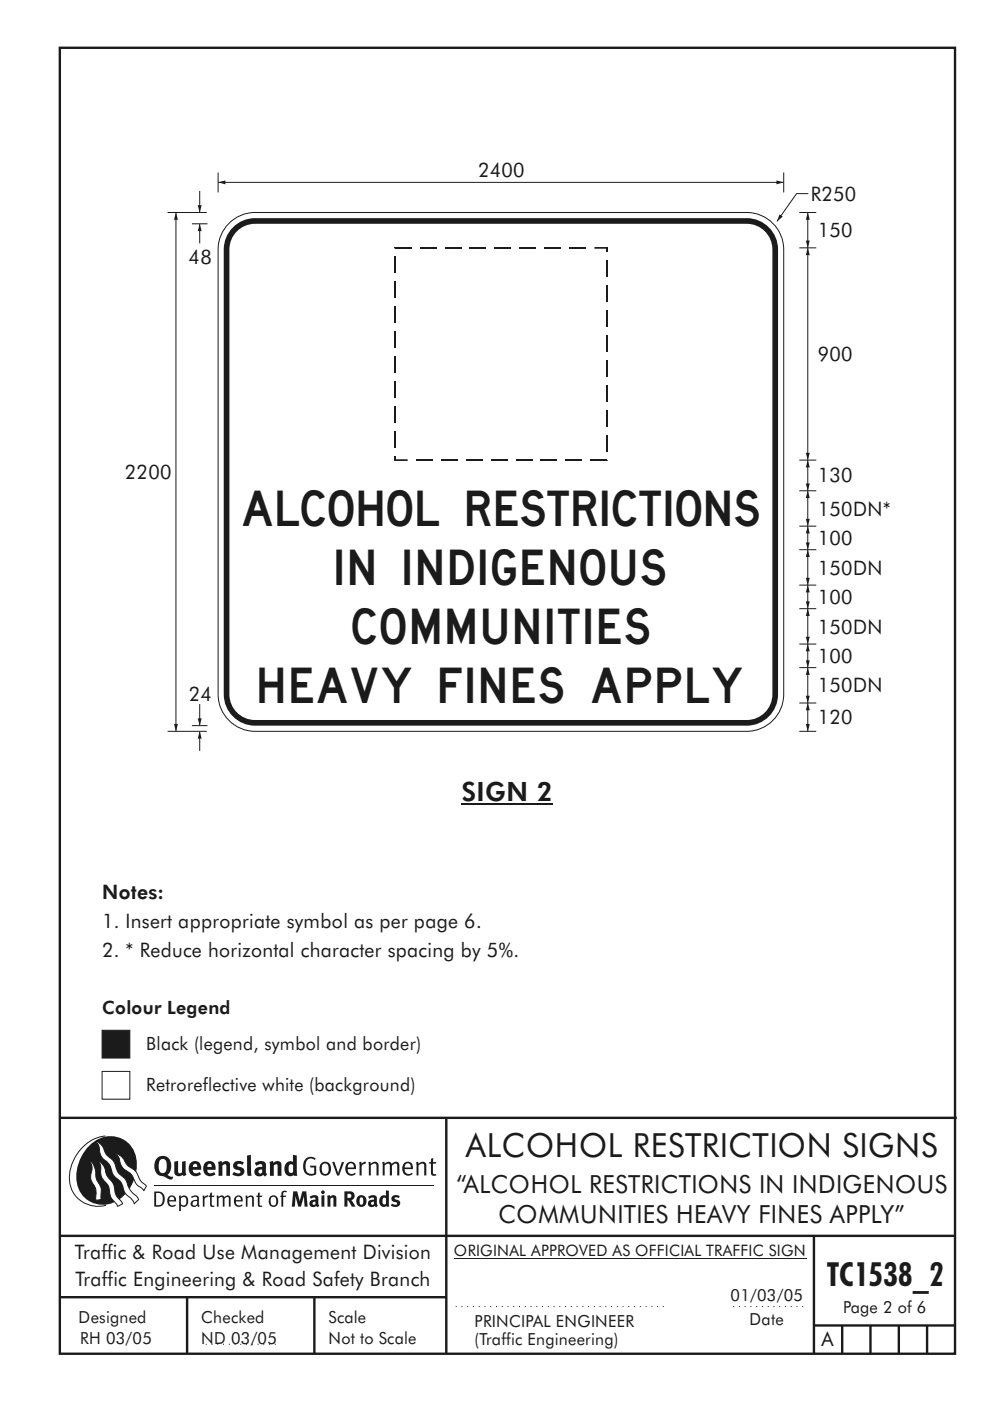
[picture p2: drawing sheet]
<svg xmlns="http://www.w3.org/2000/svg" width="210mm" height="297mm" viewBox="0 0 210 297" stroke-linecap="round" stroke-linejoin="round" font-family="sans-serif">
<g fill="none" stroke="#1f1a17" stroke-width=".51">
<path d="M12.7 10.1h189.9v276.9h-189.9zM12.7 237h190.3M94.7 236.9v50.1M12.7 262h190M12.7 275h82M39.7 275v12M66.7 275v12M172.7 262v25M172.7 281h30M178.7 281v6M184.7 281v6M190.7 281v6"/>
<path d="M196.7 281v6"/>
</g>
<path d="M96.7 277h45M155.6 277h14.9M43.7 285h15" fill="none" stroke="#1f1a17" stroke-width=".21" stroke-dasharray=".2 1" stroke-linecap="butt"/>
<path d="M96.3 266.7h74.7" fill="none" stroke="#1f1a17" stroke-width=".21"/>
<g fill="#1f1a17">
<path d="M64.9 245.6a1.61 1.61 0 0 1 2.1 .1l-.2 .2a1.17 1.17 0 0 0-1.4-.1 1.17 1.17 0 0 0-.6 1.2 1.42 1.42 0 0 0 1.2 1.9l.7-.2v-1.2h-.8l-.1-.4h1.3v1.9a1.82 1.82 0 0 1-2.2-.1 1.82 1.82 0 0 1-.6-2.1l.2-.7z" fill-rule="evenodd"/>
<path d="M68.2 246.6a1.77 1.77 0 0 0 .4 2.6 1.39 1.39 0 0 0 1.4-.5 1.39 1.39 0 0 0 .2-1.5 1.19 1.19 0 0 0-2-.6zM68.5 246.8a.83 .83 0 0 1 1 .1 .83 .83 0 0 1 .2 1 .75 .75 0 0 1-.6 1 .75 .75 0 0 1-.8-.8v-.9z" fill-rule="evenodd"/>
<path d="M70.5 246.4l.4-.1 .8 2.4 .8-2.3h.5l-1.1 2.8h-.4z" fill-rule="evenodd"/>
<path d="M73.6 246.7a1.74 1.74 0 0 0 .5 2.5h.9l.5-.3-.2-.3a.89 .89 0 0 1-1.1 .2 .89 .89 0 0 1-.4-.9h1.7a1.15 1.15 0 0 0-.4-1.4 1.15 1.15 0 0 0-1.5 .2zM74 246.9a.67 .67 0 0 1 .8-.1 .67 .67 0 0 1 .3 .7h-1.3z" fill-rule="evenodd"/>
<path d="M76.2 246.4l.4-.1 .1 .5 .5-.4 .5-.1-.2 .5a.61 .61 0 0 0-.8 .6v1.8h-.4z" fill-rule="evenodd"/>
<path d="M78.1 246.4l.5-.1 .1 .5a.89 .89 0 0 1 .9-.5 .89 .89 0 0 1 .7 .8v2.1h-.4v-2.1l-.1-.3-.3-.1-.8 .4v2.1h-.4z" fill-rule="evenodd"/>
<path d="M81.1 246.4l.4-.1 .1 .4a.83 .83 0 0 1 .8-.4 .83 .83 0 0 1 .7 .5 .86 .86 0 0 1 .9-.5 .86 .86 0 0 1 .7 .8v2.1h-.4l-.1-2.3a.5 .5 0 0 0-.8 0l-.2 .2v2.1h-.5v-2.2l-.4-.3-.7 .4v2.1h-.4z" fill-rule="evenodd"/>
<path d="M85.7 246.7a1.74 1.74 0 0 0 .5 2.5h.9l.5-.3-.2-.3a.89 .89 0 0 1-1.1 .2 .89 .89 0 0 1-.4-.9h1.7a1.15 1.15 0 0 0-.5-1.4 1.15 1.15 0 0 0-1.4 .2zM86 246.9a.67 .67 0 0 1 .9-.1 .67 .67 0 0 1 .3 .7h-1.3z" fill-rule="evenodd"/>
<path d="M88.3 246.4l.4-.1 .1 .5a.89 .89 0 0 1 .9-.5 .89 .89 0 0 1 .7 .8v2.1h-.4v-2.1l-.1-.3-.3-.1-.8 .4v2.1h-.4z" fill-rule="evenodd"/>
<path d="M91.5 245.7l.4-.2v.9h.7l-.2 .3h-.5v2.1l.1 .1h.5l.1 .3a.71 .71 0 0 1-1.2-.5v-2h-.3v-.3h.3z" fill-rule="evenodd"/>
<path d="M37 246.3l.8-.2v2a.46 .46 0 0 0 .2 .7 .46 .46 0 0 0 .6-.3v-2.2l.8-.1v2.3l.2 .6-.6 .3-.2-.3a1.03 1.03 0 0 1-1.2 .2 1.03 1.03 0 0 1-.6-1z" fill-rule="evenodd"/>
<path d="M40.4 246.6a1.64 1.64 0 0 0 0 2.3 1.64 1.64 0 0 0 2.3 .1l-.4-.5a.78 .78 0 0 1-.9 .3 .78 .78 0 0 1-.5-.8h1.8a1.37 1.37 0 0 0-.6-1.6 1.37 1.37 0 0 0-1.7 .2zM41 246.9a.48 .48 0 0 1 .7-.1 .48 .48 0 0 1 .2 .6h-1z" fill-rule="evenodd"/>
<path d="M43.5 246.6a1.65 1.65 0 0 0-.2 2 1.65 1.65 0 0 0 1.9 .7l.5-.3-.3-.5a.78 .78 0 0 1-.9 .3 .78 .78 0 0 1-.5-.8h1.8a1.37 1.37 0 0 0-.6-1.6 1.37 1.37 0 0 0-1.7 .2zM44.1 246.9a.48 .48 0 0 1 .6-.1 .48 .48 0 0 1 .2 .6h-.9z" fill-rule="evenodd"/>
<path d="M46.3 246.4l.7-.3 .1 .4a.95 .95 0 0 1 1-.3 .95 .95 0 0 1 .7 .9v2.2h-.8v-2.3l-.3-.2-.5 .3v2.2h-.8z" fill-rule="evenodd"/>
<path d="M49.7 246.5a1.73 1.73 0 0 1 2-.1l-.2 .6-.6-.2a.42 .42 0 0 0-.6 .3l.2 .2a1.23 1.23 0 0 1 1.4 1 1.47 1.47 0 0 1-2.3 .9l-.3-.1 .3-.6 .7 .3a.47 .47 0 0 0 .7-.3 .87 .87 0 0 0-1-.6l-.4-.2-.1-.4z" fill-rule="evenodd"/>
<path d="M54.1 246.6l.3 .6 .3-.2a.62 .62 0 0 1 .9 0v.4a1.21 1.21 0 0 0-1.3 .3 1.21 1.21 0 0 0-.2 1.4 1.19 1.19 0 0 0 1.7 0l.5 .3 .4-.4-.3-.4v-1.3a.96 .96 0 0 0-1.3-1.1zM55 248.1l.6-.1v.6a.43 .43 0 0 1-.6 .1 .43 .43 0 0 1 0-.6z" fill-rule="evenodd"/>
<path d="M57.2 246.4l.7-.3 .1 .4a.95 .95 0 0 1 1-.3 .95 .95 0 0 1 .7 .9v2.2h-.8v-2.3l-.3-.2-.5 .3v2.2h-.8z" fill-rule="evenodd"/>
<path d="M62.2 244.8v1.6a1.29 1.29 0 0 0-1.4 .1 1.29 1.29 0 0 0-.5 1.3 1.24 1.24 0 0 0 .5 1.4 1.24 1.24 0 0 0 1.5-.1l.1 .2h.7l-.1-4.3zM61.5 246.9h.4l.3 .1v1.5l-.3 .2a.48 .48 0 0 1-.6-.5 1.52 1.52 0 0 1 .2-1.3z" fill-rule="evenodd"/>
<path d="M52.4 245l.8-.2 .2 4.5h-.8l-.1-.2z" fill-rule="evenodd"/>
</g>
<path d="M22.4 240.9a9 9 0 0 0-7.4 10.8 6.2 6.2 0 0 0 7.5 3.9M32.7 251.4h59.4" fill="none" stroke="#1f1a17" stroke-width=".21"/>
<path d="M19.1 242.7a5.7 5.7 0 0 1 6.5-1.4 5.7 5.7 0 0 1 3.4 5.7 8.6 8.6 0 0 1-6.2 8.4 5.7 5.7 0 0 1-6.5-7.1 9.9 9.9 0 0 1 2.8-5.6z" fill-rule="evenodd" fill="#1f1a17"/>
<path d="M24.4 244.6a3.1 3.1 0 0 1 2.3 2.1l.8 .8a3.2 3.2 0 0 1 2 2.3l.4 .7 1.2 1-.6 .9-.2-.3a3.5 3.5 0 0 1-1.9-2 3.8 3.8 0 0 0-2.1-2.2 3.5 3.5 0 0 1-1-2.3zM20.4 242a3.4 3.4 0 0 1 1.9 2.4l.7 .9a3.3 3.3 0 0 1 1.7 2.5 4.4 4.4 0 0 0 1.7 2l.3 .3a6.1 6.1 0 0 0 2.5 3.7l.2 .5-.9 .9a6.1 6.1 0 0 0-1.9-2.2l-.4-.7a3.6 3.6 0 0 0-1.9-2.8l-.6-1.1a3.6 3.6 0 0 0-1.9-2.8 3.7 3.7 0 0 1-.8-2.4zM21 246.2a3.4 3.4 0 0 1 1.5 2.7l.6 .9a3.8 3.8 0 0 1 1.4 3.1l.3 .8 1.2 1.5-1 .6-.5-.8a3.2 3.2 0 0 1-1.3-2.8 4.3 4.3 0 0 0-1.4-2.2 4.7 4.7 0 0 1-.5-2.9zM19.2 246.1a5.1 5.1 0 0 1 1.2 3.7l.3 .7a3.1 3.1 0 0 1 .7 3l.1 .8-1.1 .2-.1-.8a3.5 3.5 0 0 0-.9-3.2 3.6 3.6 0 0 1 .1-2.6z" fill-rule="evenodd" fill="#fff" stroke="#1f1a17" stroke-width=".21"/>
<g fill="#1f1a17">
<path d="M33.4 245.5a2.51 2.51 0 0 0 .4 3.7l.8 .2a2.78 2.78 0 0 0 2 .6l.2-.5h-.6l-.7-.4a2.56 2.56 0 0 0 0-3.8 1.83 1.83 0 0 0-2.1 .2zM34 245.9a.87 .87 0 0 1 1 0 .87 .87 0 0 1 .4 .9v.4a1.17 1.17 0 0 1-.9 1.5h-.3a2.38 2.38 0 0 1-.2-2.8z" fill-rule="evenodd"/>
<path d="M33.1 252.9v2.6a1.12 1.12 0 0 0 1.2-.3 1.12 1.12 0 0 0 .2-1.1l-.1-.6-.3-.4zM32.7 252.6h1.1a1.67 1.67 0 0 1 1.2 1.7 1.67 1.67 0 0 1-1.3 1.5h-1zM36.1 253.9l-.2 .6h1.1a.55 .55 0 0 0-.3-.7 .55 .55 0 0 0-.6 .1zM35.8 253.8a.95 .95 0 0 1 1.2-.2 .95 .95 0 0 1 .4 1.1h-1.5a.72 .72 0 0 0 .4 .8 .72 .72 0 0 0 .9-.1l.1 .2a1.15 1.15 0 0 1-1.5 0 1.15 1.15 0 0 1-.2-1.5zM38.4 254.1v1.2a.7 .7 0 0 0 .9 .1 .7 .7 0 0 0 .2-.9 .61 .61 0 0 0-.4-.7 .61 .61 0 0 0-.7 .3zM38 253.5l.3-.1 .1 .4a.95 .95 0 0 1 1.2-.1 .95 .95 0 0 1 .3 1.1 .92 .92 0 0 1-.5 1 .92 .92 0 0 1-1-.2v1.1l-.4 .1zM40.9 254.9a.5 .5 0 0 0 .2 .7 .5 .5 0 0 0 .7-.3v-.7zM40.5 253.8a1 1 0 0 1 1.7 .2v1.4l.2 .3-.2 .2-.3-.3a.78 .78 0 0 1-1.4-.1 .78 .78 0 0 1 .8-1.1h.5a.58 .58 0 0 0-.3-.7 .58 .58 0 0 0-.7 .3zM43 253.5l.3-.1 .1 .4 .3-.3h.5l-.2 .3a.52 .52 0 0 0-.6 .6v1.4h-.4zM44.6 252.9l.4-.1-.1 .7h.6l-.1 .3h-.5v1.5a.35 .35 0 0 0 .6 .3v.2a.57 .57 0 0 1-.6 .1 .57 .57 0 0 1-.3-.5v-1.6h-.3v-.3h.3zM45.9 253.5l.4-.1 .1 .4 .2-.2a.64 .64 0 0 1 1 .2 .7 .7 0 0 1 .8-.4 .7 .7 0 0 1 .5 .7v1.7h-.4v-1.7l-.2-.3-.7 .3v1.7h-.3v-1.6a.38 .38 0 0 0-.3-.5 .38 .38 0 0 0-.5 .3l-.1 .1v1.7h-.4zM50.2 253.9l-.2 .6h1.1a.55 .55 0 0 0-.2-.7 .55 .55 0 0 0-.7 .1zM49.9 253.8a.95 .95 0 0 1 1.2-.2 .95 .95 0 0 1 .4 1.1h-1.5a.72 .72 0 0 0 .4 .8 .72 .72 0 0 0 .9-.1l.1 .2a1.15 1.15 0 0 1-1.5 0 1.15 1.15 0 0 1-.2-1.5zM52.1 253.5l.3-.1 .1 .4a.72 .72 0 0 1 .8-.4 .72 .72 0 0 1 .6 .7v1.7h-.4v-1.5a.45 .45 0 0 0-.3-.6 .45 .45 0 0 0-.5 .3l-.2 .1v1.7h-.3zM54.7 252.9l.4-.1v.7h.6l-.1 .3h-.5v1.5a.35 .35 0 0 0 .5 .3v.2a.57 .57 0 0 1-.6 .1 .57 .57 0 0 1-.3-.5v-1.6h-.3v-.3h.3zM57.6 253.9l-.2 .7a.65 .65 0 0 0 .3 .9 .65 .65 0 0 0 .8-.3l.1-.1a.93 .93 0 0 0-.7-1.4zM57.3 253.8a1.12 1.12 0 0 1 1.4 0 1.12 1.12 0 0 1 .2 1.4 1.01 1.01 0 0 1-1.2 .7 1.01 1.01 0 0 1-.7-1.2zM59.9 252.6l.5-.2 .5 .2-.2 .2-.3-.1-.3 .2v.6h.6l-.1 .3h-.5v2h-.4v-2h-.2v-.3h.2zM62.2 252.6l-.3 3.2h.7l.1-2.2 .6 2.2h.5l.7-2.2 .1 2.2h.7l-.3-3.2h-.9l-.5 2.1-.5-2.1zM65.7 253.7l.3 .5a.51 .51 0 0 1 .5-.3 .51 .51 0 0 1 .4 .4v.1a.88 .88 0 0 0-1.1 .3 .88 .88 0 0 0 .2 1.1 .9 .9 0 0 0 1.1-.1l.3 .3 .4-.4-.3-.3v-1.1a.87 .87 0 0 0-.4-.8 .87 .87 0 0 0-1 .1zM66.4 254.9l.5-.1v.5l-.1 .1h-.3l-.2-.1zM68.2 253.5v2.3h.6v-2.4zM68.1 252.8a.4 .4 0 0 0 .8 0 .4 .4 0 0 0-.8 0zM69.4 253.5l.1 2.3h.6v-1.7a.33 .33 0 0 1 .4-.2 .33 .33 0 0 1 .2 .4v1.5h.7v-1.7a.75 .75 0 0 0-.6-.7 .75 .75 0 0 0-.8 .3v-.3zM73.1 252.6v3.2h.6v-1.3l.3 .2 .7 1.1h.7l-.9-1.4a.94 .94 0 0 0 .7-1 .94 .94 0 0 0-.9-.8zM73.7 253.1a.51 .51 0 0 1 .7 .1 .51 .51 0 0 1-.1 .8h-.6zM75.9 253.7a1.19 1.19 0 0 0-.1 1.8 1.19 1.19 0 0 0 1.7-.1 1.19 1.19 0 0 0 0-1.6 1.19 1.19 0 0 0-1.6-.1zM76.5 253.9h.2a.99 .99 0 0 1 0 1.5 1.06 1.06 0 0 1-.2-1.5zM78.1 253.7l.3 .5a.51 .51 0 0 1 .5-.3 .51 .51 0 0 1 .4 .4v.1a.88 .88 0 0 0-1.1 .3 .88 .88 0 0 0 .2 1.1 .9 .9 0 0 0 1.1-.1l.3 .3 .4-.4-.2-.3v-1.1a.87 .87 0 0 0-.5-.8 .87 .87 0 0 0-1 .1zM78.9 254.9l.4-.1v.5l-.1 .1h-.3l-.2-.1zM81.9 252.4v1.2a1.2 1.2 0 0 0-1.4 .5 1.2 1.2 0 0 0 .2 1.5l.5 .3 .8-.2v.1h.6l-.1-3.3zM81.4 254l.5 .1-.1 1.2a.46 .46 0 0 1-.5 0 .46 .46 0 0 1-.2-.6zM83.3 253.6a.79 .79 0 0 0-.2 1 .79 .79 0 0 0 1 .3 .33 .33 0 0 1 0 .5 .33 .33 0 0 1-.5 0l-.5-.2-.2 .4a1.15 1.15 0 0 0 1.2 .3 1.15 1.15 0 0 0 .8-1 1.49 1.49 0 0 0-1.2-.7 .4 .4 0 0 1 .3-.4 .4 .4 0 0 1 .4 .1l.2 .1 .2-.4a1.47 1.47 0 0 0-1.5 0z" fill-rule="evenodd"/>
</g>
<path d="M21.7 227.2h5.8v5.8h-5.8z" fill-rule="evenodd" fill="#fff" stroke="#1f1a17" stroke-width=".21"/>
<path d="M98 170.4h19.4" fill="none" stroke="#1f1a17" stroke-width=".26"/>
<path d="M21.7 218.4h5.8v5.9h-5.8z" fill-rule="evenodd" fill="#1f1a17" stroke="#1f1a17" stroke-width=".21"/>
<path d="M48.6 47.4a7.8 7.8 0 0 1 5.5-2.3h104.3a7.8 7.8 0 0 1 7.9 7.8v94.3a7.8 7.8 0 0 1-7.9 7.9h-104.3a7.8 7.8 0 0 1-7.8-7.9v-94.3a7.8 7.8 0 0 1 2.3-5.5z" fill-rule="evenodd" fill="#fff" stroke="#1f1a17" stroke-width=".21"/>
<path d="M49.8 47.9a6.6 6.6 0 0 1 4.3-1.6h104.3a6.6 6.6 0 0 1 6.7 6.6v94.3a6.6 6.6 0 0 1-6.7 6.7h-104.3a6.6 6.6 0 0 1-6.6-6.7v-94.3a6.6 6.6 0 0 1 2.3-5z" fill-rule="evenodd" fill="#1f1a17"/>
<path d="M50.3 49a5.4 5.4 0 0 1 3.8-1.5h104.3a5.4 5.4 0 0 1 5.5 5.4v94.3a5.4 5.4 0 0 1-5.5 5.5h-104.3a5.4 5.4 0 0 1-5.4-5.5v-94.3a5.4 5.4 0 0 1 1.6-3.9z" fill-rule="evenodd" fill="#fff"/>
<path d="M46.3 38.7h120" fill="none" stroke="#1f1a17" stroke-width=".21"/>
<g fill="#1f1a17">
<path d="M164.7 38.3l1.6 .4-1.6 .4 1.6-.4-1.6 .4z" fill-rule="evenodd"/>
<path d="M46.3 38.7l1.5-.4v.8z" fill-rule="evenodd"/>
</g>
<path d="M46.3 36.6v4.2M166.3 36.6v4.2" fill="none" stroke="#1f1a17" stroke-width=".21"/>
<path d="M83.8 52.6h3.5M89.1 52.6h3.5M94.4 52.6h3.5M99.6 52.6h3.6M104.9 52.6h3.6M110.2 52.6h3.6M115.5 52.6h3.5M120.8 52.6h3.5" fill="none" stroke="#1f1a17" stroke-width=".35"/>
<g fill="#1f1a17">
<path d="M126.1 52.4h2.7l.2 .2-.2-.2h.2l-.2 .3h-2.7z"/>
<path d="M128.6 52.6h.4v.8h-.4z"/>
</g>
<path d="M128.8 55.2v3.5M128.8 60.5v3.5M128.8 65.8v3.5M128.8 71v3.6M128.8 76.3v3.6M128.8 81.6v3.6M128.8 86.9v3.6M128.8 92.2v3.5" fill="none" stroke="#1f1a17" stroke-width=".35"/>
<path d="M128.6 97.5h.4l-.2 .2 .2-.1v.1z" fill="#1f1a17"/>
<path d="M88.3 97.6h3.5M93.5 97.6h3.6M98.8 97.6h3.6M104.1 97.6h3.6M109.4 97.6h3.5M114.7 97.6h3.5M120 97.6h3.5M125.3 97.6h3.5" fill="none" stroke="#1f1a17" stroke-width=".35"/>
<g fill="#1f1a17">
<path d="M83.8 97.4h2.7v.3h-2.7l-.2-.1 .2 .1h-.2z"/>
<path d="M83.6 96.7h.4v.9h-.4z"/>
</g>
<path d="M83.8 54.4v3.5M83.8 59.7v3.5M83.8 65v3.5M83.8 70.3v3.5M83.8 75.6v3.5M83.8 80.9v3.5M83.8 86.2v3.5M83.8 91.4v3.6" fill="none" stroke="#1f1a17" stroke-width=".35"/>
<path d="M83.6 52.4h.2l.2 .2h-.4l.2-.2-.2 .2z" fill="#1f1a17"/>
<path d="M171.4 149.1v6" fill="none" stroke="#1f1a17" stroke-width=".21"/>
<g fill="#1f1a17">
<path d="M171 153.5h.8l-.4 1.6z" fill-rule="evenodd"/>
<path d="M171.4 149.1l.4 1.5h-.8z" fill-rule="evenodd"/>
</g>
<path d="M171.5 41.1h-2.5l-4.2 5.9M169.6 155.1h3.6M169.6 149.1h3.6" fill="none" stroke="#1f1a17" stroke-width=".21"/>
<path d="M165.4 45.5l.7 .4-1.3 1.1 1.3-1.1-1.3 1.1z" fill-rule="evenodd" fill="#1f1a17"/>
<path d="M42.4 149.3v4.6" fill="none" stroke="#1f1a17" stroke-width=".21"/>
<path d="M42 152.3h.8l-.4 1.6 .4-1.6-.4 1.6z" fill-rule="evenodd" fill="#1f1a17"/>
<path d="M42.4 155.1v4.1" fill="none" stroke="#1f1a17" stroke-width=".21"/>
<path d="M42.4 155.1l.4 1.5h-.8z" fill-rule="evenodd" fill="#1f1a17"/>
<path d="M37.3 45.1v110M35.6 155.1h8.3M40.7 153.9h3.3" fill="none" stroke="#1f1a17" stroke-width=".21"/>
<g fill="#1f1a17">
<path d="M36.9 153.5h.8l-.4 1.6z" fill-rule="evenodd"/>
<path d="M37.3 45.1l.4 1.5h-.8z" fill-rule="evenodd"/>
</g>
<path d="M171.4 141.6v7.5" fill="none" stroke="#1f1a17" stroke-width=".21"/>
<g fill="#1f1a17">
<path d="M171 147.5h.8l-.4 1.6z" fill-rule="evenodd"/>
<path d="M171.4 141.6l.4 1.5h-.8z" fill-rule="evenodd"/>
</g>
<path d="M171.4 136.6v5" fill="none" stroke="#1f1a17" stroke-width=".21"/>
<g fill="#1f1a17">
<path d="M171 140h.8l-.4 1.6z" fill-rule="evenodd"/>
<path d="M171.4 136.6l.4 1.5h-.8z" fill-rule="evenodd"/>
</g>
<path d="M169.6 136.6h3.6M171.4 129.1v7.5M169.6 141.6h3.6" fill="none" stroke="#1f1a17" stroke-width=".21"/>
<g fill="#1f1a17">
<path d="M171 135h.8l-.4 1.6z" fill-rule="evenodd"/>
<path d="M171.4 129.1l.4 1.5h-.8z" fill-rule="evenodd"/>
</g>
<path d="M171.4 124.1v5" fill="none" stroke="#1f1a17" stroke-width=".21"/>
<g fill="#1f1a17">
<path d="M171 127.5h.8l-.4 1.6z" fill-rule="evenodd"/>
<path d="M171.4 124.1l.4 1.5h-.8z" fill-rule="evenodd"/>
</g>
<path d="M171.4 116.6v7.5M169.6 129.1h3.6M169.6 124.1h3.6" fill="none" stroke="#1f1a17" stroke-width=".21"/>
<g fill="#1f1a17">
<path d="M171 122.5h.8l-.4 1.6z" fill-rule="evenodd"/>
<path d="M171.4 116.6l.4 1.5h-.8z" fill-rule="evenodd"/>
</g>
<path d="M171.4 111.6v5" fill="none" stroke="#1f1a17" stroke-width=".21"/>
<g fill="#1f1a17">
<path d="M171 115h.8l-.4 1.6z" fill-rule="evenodd"/>
<path d="M171.4 111.6l.4 1.5h-.8z" fill-rule="evenodd"/>
</g>
<path d="M169.6 116.6h3.6M169.6 111.6h3.6M171.4 104.1v7.5" fill="none" stroke="#1f1a17" stroke-width=".21"/>
<g fill="#1f1a17">
<path d="M171 110h.8l-.4 1.6z" fill-rule="evenodd"/>
<path d="M171.4 104.1l.4 1.5h-.8z" fill-rule="evenodd"/>
</g>
<path d="M171.4 45.1v7.5M169.6 104.1h3.6" fill="none" stroke="#1f1a17" stroke-width=".21"/>
<g fill="#1f1a17">
<path d="M171 51h.8l-.4 1.6z" fill-rule="evenodd"/>
<path d="M171.4 45.1l.4 1.5h-.8z" fill-rule="evenodd"/>
</g>
<path d="M169.6 52.6h3.6M169.6 45.1h3.6M171.4 97.6v6.5" fill="none" stroke="#1f1a17" stroke-width=".21"/>
<g fill="#1f1a17">
<path d="M171 102.5h.8l-.4 1.6z" fill-rule="evenodd"/>
<path d="M171.4 97.6l.4 1.5h-.8z" fill-rule="evenodd"/>
</g>
<path d="M171.4 52.6v45" fill="none" stroke="#1f1a17" stroke-width=".21"/>
<g fill="#1f1a17">
<path d="M171 96h.8l-.4 1.6z" fill-rule="evenodd"/>
<path d="M171.4 52.6l.4 1.5h-.8z" fill-rule="evenodd"/>
</g>
<path d="M35.6 45.1h8.3M42.4 40.5v4.6M169.6 97.6h3.6" fill="none" stroke="#1f1a17" stroke-width=".21"/>
<path d="M42 43.5h.8l-.4 1.6 .4-1.6-.4 1.6z" fill-rule="evenodd" fill="#1f1a17"/>
<path d="M42.4 47.5v4.1" fill="none" stroke="#1f1a17" stroke-width=".21"/>
<path d="M42.4 47.5l.4 1.5h-.8z" fill-rule="evenodd" fill="#1f1a17"/>
<path d="M40.7 47.5h3.3" fill="none" stroke="#1f1a17" stroke-width=".21"/>
<g font-size="7.5" fill="#1f1a17">
<text x="51.5" y="111.6">ALCOHOL RESTRICTIONS</text>
<text x="71.4" y="124.1">IN INDIGENOUS</text>
<text x="74.8" y="136.6">COMMUNITIES</text>
<text x="55.1" y="149.1">HEAVY FINES APPLY</text>
</g>
<g font-size="7.1" fill="#1f1a17">
<text x="98.9" y="245.4">ALCOHOL RESTRICTION SIGNS</text>
<text x="175.4" y="272.6">TC1538_2</text>
</g>
<text font-size="5.6" fill="#1f1a17" x="98" y="169.8">SIGN 2</text>
<g font-size="5.3" fill="#1f1a17">
<text x="96.8" y="253">“ALCOHOL RESTRICTIONS IN INDIGENOUS</text>
<text x="105.8" y="259.4">COMMUNITIES HEAVY FINES APPLY”</text>
</g>
<g font-size="4.2" fill="#1f1a17">
<text x="101.4" y="37.6">2400</text>
<text x="172" y="42.6">R250</text>
<text x="173.5" y="50.3">150</text>
<text x="40" y="56">48</text>
<text x="173.5" y="76.5">900</text>
<text x="26.5" y="101.5">2200</text>
<text x="173.5" y="102.3">130</text>
<text x="173.5" y="109.3">150DN*</text>
<text x="173.5" y="115.5">100</text>
<text x="173.5" y="121.8">150DN</text>
<text x="173.5" y="128">100</text>
<text x="173.5" y="134.3">150DN</text>
<text x="173.5" y="140.5">100</text>
<text x="40" y="148.7">24</text>
<text x="173.5" y="146.8">150DN</text>
<text x="173.5" y="153.5">120</text>
<text x="21.7" y="190.7">Notes:</text>
<text x="21.7" y="196.8">1. Insert appropriate symbol as per page 6.</text>
<text x="21.7" y="202.8">2. * Reduce horizontal character spacing by 5%.</text>
<text x="15.9" y="267">Traffic &amp; Road Use Management Division</text>
<text x="16" y="272.6">Traffic Engineering &amp; Road Safety Branch</text>
<text x="174.3" y="285.4">A</text>
</g>
<g font-size="3.9" fill="#1f1a17">
<text x="21.7" y="215.1">Colour Legend</text>
<text x="31" y="222.6">Black (legend, symbol and border)</text>
<text x="31" y="231.3">Retroreflective white (background)</text>
</g>
<g font-size="3.5" fill="#1f1a17">
<text x="155" y="275.9">01/03/05</text>
<text x="16.7" y="280.5">Designed</text>
<text x="42.7" y="280.5">Checked</text>
<text x="69.7" y="280.5">Scale</text>
<text x="100.7" y="281.4">PRINCIPAL ENGINEER</text>
<text x="159" y="281">Date</text>
<text x="178.9" y="278.5">Page 2 of 6</text>
<text x="17" y="284.9">RH 03/05</text>
<text x="42.7" y="284.9">ND 03/05</text>
<text x="69.7" y="285">Not to Scale</text>
<text x="100.7" y="285.1">(Traffic Engineering)</text>
</g>
<text font-size="3.4" fill="#1f1a17" x="96.3" y="266.3">ORIGINAL APPROVED AS OFFICIAL TRAFFIC SIGN</text>
</svg>
